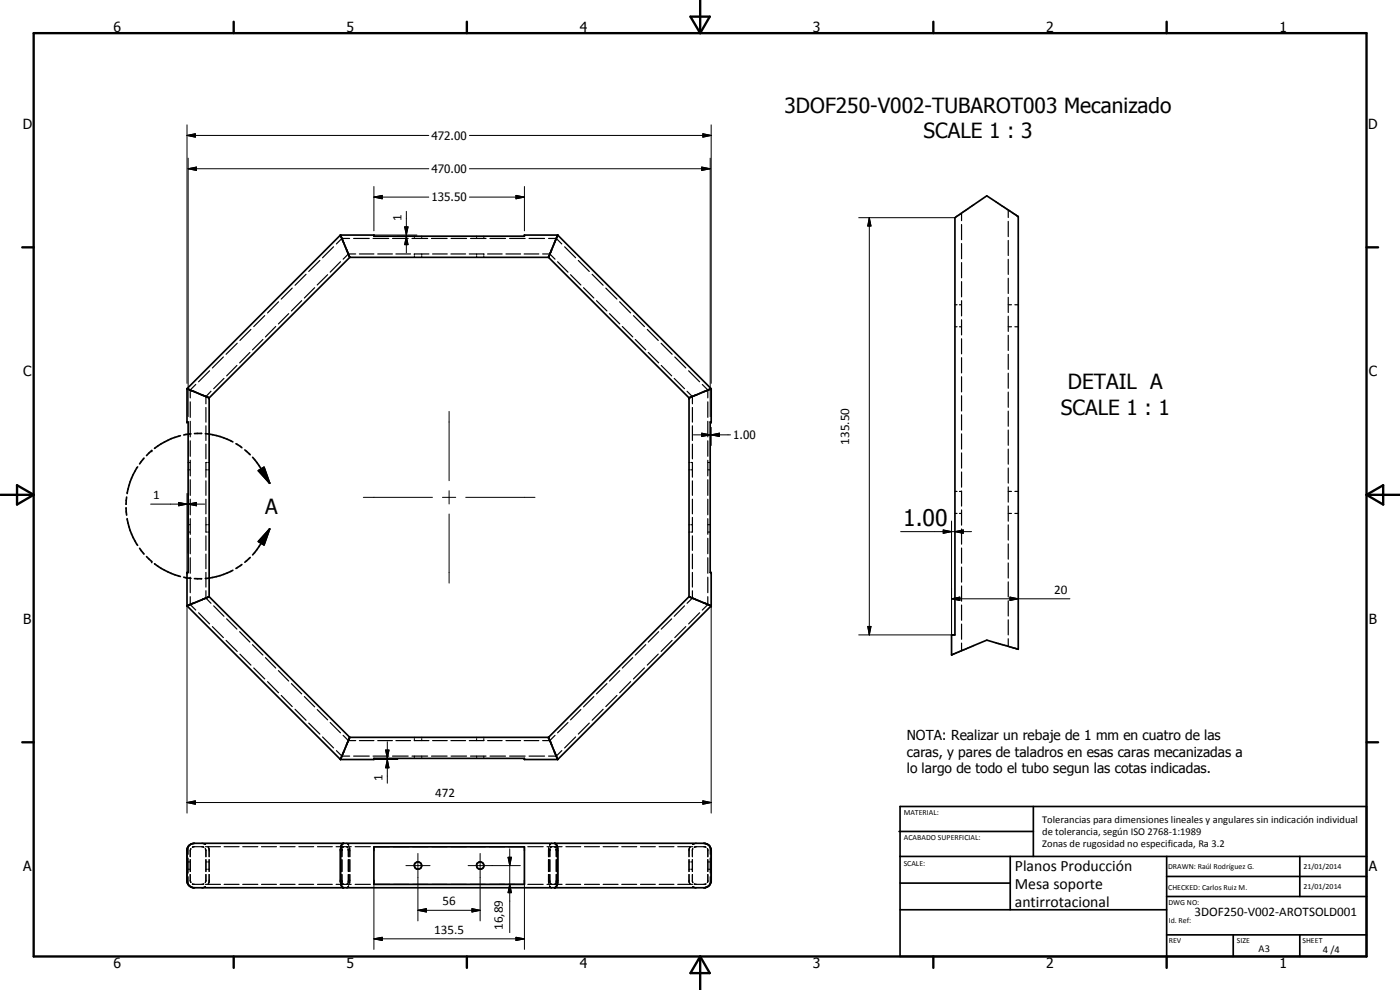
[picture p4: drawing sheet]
<svg xmlns="http://www.w3.org/2000/svg" width="420mm" height="297mm" viewBox="0 0 420 297" stroke-linecap="round" stroke-linejoin="round" font-family="sans-serif">
<g fill="none" stroke="#000" stroke-width=".51">
<path d="M102.2 70.5h10v.4h45.2v-.4h10M102.2 70.5l2.7 6.7M102.2 70.5l-46.1 46.1M104.9 77.2h.1M105 77.2h59.6M105 77.2l-42.2 42.2M164.6 77.2h.1M164.6 77.2l42.2 42.2M167.4 70.5l-2.8 6.7M167.4 70.5l46 46.1M286.6 65.3l9.6-6.5 9.4 6.2v129.8l-9.4-2.7-10.6 4.4v-6h1zM56.1 116.6v10h.4v45.2h-.4v10"/>
<path d="M56.1 116.6l6.7 2.8M62.8 119.4v59.7l-6.7 2.7M206.8 119.4v59.7l6.6 2.7M213.4 116.6v10h-.3v45.2h.3v10M213.4 116.6l-6.6 2.8M43.2 137.5l-1.3 1.7M45.5 135.2l-1.5 1.5M54.1 130.7a22.6 22.6 0 0 0-7.7 3.8M57.3 130.2l-2.2 .3M60.5 130l-2.1 .1M61.6 130.1a21.1 21.1 0 0 1 8.3 2.5M70.8 133.1l1.8 1.2"/>
<path d="M73.5 135l1.6 1.4M75.8 137.2l2 2.5 3.1 5.3M37.8 152.4l.2 2.2M38 149.1l-.2 2.2M38.2 155.6a19.5 19.5 0 0 0 3.1 8M41.3 140.1a19.5 19.5 0 0 0-3.1 8M77.5 141.2l1.7-1 1.7 4.8zM80.9 158.7l-1.7 4.8-1.7-1zM80.9 158.7l-3.1 5.3-2 2.5M41.9 164.5l1.3 1.7M44 167l1.5 1.5M46.4 169.2a22.6 22.6 0 0 0 7.7 3.8"/>
<path d="M55.1 173.2l2.2 .3M58.4 173.6l2.1 .1M62.8 179l42.2 42.2M69.9 171.1a21.1 21.1 0 0 1-8.3 2.5M72.6 169.4l-1.8 1.2M75.1 167.3l-1.6 1.4M206.8 179l-42.2 42.2M56.1 181.8l46.1 46.1M213.4 181.8l-46 46.1M102.2 227.9h10v-.4h45.2v.4h10M102.2 227.8v.1M104.9 221.2h59.7"/>
<path d="M104.9 221.2l-2.7 6.6M164.6 221.2l2.8 6.7M56.8 253.7l.8-.5 .7-.2h152.9a2.22 2.22 0 0 1 2.2 1.9v9.6a2.32 2.32 0 0 1-1.8 1.9h-153.6a2.22 2.22 0 0 1-1.9-2.2v-9l.1-.6zM103.1 253a1.71 1.71 0 0 0-.9 1.9v9.6l.2 1.2 .5 .7M112.2 254.1h45.2v11.2h-45.2zM166.4 253a2.12 2.12 0 0 1 1 2.2v9a2.48 2.48 0 0 1-.8 2.2M269.8 249.5h40.3M270.1 242h140v45h-140zM270.1 257h140M303.2 257v16M310.1 242v15M350.1 257v30"/>
<path d="M390.1 257v12M270.1 265h33.1M270.1 273h80M350.1 269h60M350.1 263h60M350.1 280.5h60M370.1 280.5v6.5M390.1 280.5v6.5"/>
<circle cx="125.4" cy="259.7" r="1.11"/>
<circle cx="144.1" cy="259.7" r="1.11"/>
</g>
<g fill="none" stroke="#000" stroke-width=".35">
<path d="M96 78.1l-3.3 3.3M100.1 74l-3.3 3.3M102.2 78.5l-3.1 3.2M104.9 71.5h-2.3l-1.6 1.7M106.1 71.5h4.7M106.8 76.2h-2.2l-1.6 1.6M107.9 76.2h4.3M112 71.5h4.7M113.4 76.2h4.4M117.8 71.5h4.7M118.8 76.2h4.4M123.6 71.5h4.7"/>
<path d="M124.3 76.2h4.4M124.4 70.9v.2M124.4 71.3v.2M124.4 76.2v.3M124.4 76.9v.3M126.6 70.9v.2M126.6 71.3v.2M126.6 76.2v.3M126.6 76.9v.3M129.5 71.5h4.7M129.8 76.2h4.4M135.3 76.2h4.4"/>
<path d="M135.4 71.5h4.6M140.8 76.2h4.4M141.2 71.5h4.7M143 70.9v.2M143 71.3v.2M143 76.2v.3M143 76.9v.3M145.2 70.9v.2M145.2 71.3v.2M145.2 76.2v.3M145.2 76.9v.3M146.3 76.2h4.4"/>
<path d="M147.1 71.5h4.6M151.8 76.2h4.4M152.9 71.5h4.7M157.3 76.2h4.4M158.8 71.5h4.6M162.8 76.2h2.2l1.6 1.6M164.6 71.5h2.4l1.6 1.7M167.3 78.5l3.2 3.2M169.4 74l3.4 3.3M173.6 78.1l3.3 3.3M288.6 63.9v2.3M288.6 67.4v4.5"/>
<path d="M288.6 73.1v4.5M288.6 78.8v4.6M302.6 63v2.3M302.6 66.4v4.6M302.6 72.1v4.6M302.6 77.8v4.5M75.3 98.8l-3.3 3.4M79.4 94.7l-3.3 3.3M82.8 98l-3.1 3.1M83.6 90.6l-3.3 3.3M86.6 94.1l-3 3.1M87.7 86.4l-3.3 3.3"/>
<path d="M90.5 90.2l-3.1 3.1M91.9 82.3l-3.4 3.3M94.4 86.3l-3.1 3.1M98.3 82.4l-3.1 3.1M171.2 82.4l3.1 3.1M175.1 86.3l3.1 3.1M177.7 82.3l3.3 3.3M179 90.2l3.1 3.1M181.8 86.4l3.4 3.3M182.9 94.1l3.1 3.1M186 90.6l3.3 3.3M186.8 98l3.1 3.1"/>
<path d="M190.1 94.7l3.3 3.3M194.3 98.8l3.3 3.4M286.6 91.4h.6M286.6 98h.6M287.9 91.4h.7M287.9 98h.7M288.6 84.5v4.6M288.6 90.2v4.6M288.6 95.9v4.6M302.6 83.5v4.6M302.6 89.2v4.6M302.6 94.9v4.5"/>
<path d="M302.6 91.4h1M302.6 98h1M304.6 91.4h1M304.6 98h1M58.7 115.4l-1.6 1.6v2.4M62.9 111.3l-3.3 3.3M63.3 117.4l-1.5 1.6v2.2M67 107.1l-3.3 3.3M67.2 113.5l-3.1 3.1M71.1 109.6l-3.1 3.2M71.2 103l-3.4 3.3M75 105.7l-3.1 3.2"/>
<path d="M78.9 101.9l-3.1 3.1M190.7 101.9l3.1 3.1M194.6 105.7l3.1 3.2M198.4 103l3.3 3.3M198.4 109.6l3.2 3.2M202.3 113.5l3.1 3.1M202.5 107.1l3.3 3.3M206.2 117.4l1.6 1.6v2.2M206.7 111.3l3.3 3.3M210.8 115.4l1.6 1.6v2.4M288.6 101.6v4.6M288.6 107.3v4.6"/>
<path d="M288.6 113v4.6M288.6 118.7v4.6M302.6 100.6v4.6M302.6 106.3v4.5M302.6 112v4.5M302.6 117.6v4.6M56.5 138.8h.2M56.9 138.8h.2M57.1 120.6v4.6M57.1 126.4v4.7M57.1 132.2v4.7M57.1 138.1v4.7"/>
<path d="M61.8 122.3v4.4M61.8 127.8v4.4M61.8 133.3v4.4M62.1 138.8h-.3v4.4M62.4 138.8h.4M206.8 138.8h.3M207.4 138.8h.4v4.4M207.8 122.3v4.4M207.8 127.8v4.4M207.8 133.3v4.4M212.4 120.6v4.6M212.4 126.4v4.7"/>
<path d="M212.4 132.2v4.7M212.4 138.1v4.7M212.4 138.8h.3M212.9 138.8h.2M288.6 124.5v4.5M288.6 130.2v4.5M288.6 135.9v4.6M302.6 123.4v4.5M302.6 129v4.6M302.6 134.7v4.6M56.5 157.4h.2M56.5 159.6h.2"/>
<path d="M56.5 141h.2M56.9 157.4h.2M56.9 159.6h.2M56.9 141h.2M57.1 143.9v4.7M57.1 149.8v4.7M57.1 155.6v4.7M61.8 157.4h.3M61.8 155.2v4.4h.3M61.8 141h.3M61.8 144.3v4.3M61.8 149.8v4.4"/>
<path d="M62.4 157.4h.4M62.4 159.6h.4M62.4 141h.4M206.8 157.4h.3M206.8 159.6h.3M206.8 141h.3M207.4 157.4h.4M207.4 141h.4M207.8 144.3v4.3M207.8 149.8v4.4M207.8 155.2v4.4h-.4M212.4 143.9v4.7"/>
<path d="M212.4 149.8v4.7M212.4 155.6v4.7M212.4 157.4h.3M212.4 159.6h.3M212.4 141h.3M212.9 157.4h.2M212.9 159.6h.2M212.9 141h.2M286.6 147.4h.6M286.6 154.1h.6M287.9 147.4h.7M287.9 154.1h.7"/>
<path d="M288.6 141.6v4.6M288.6 147.3v4.5M288.6 153v4.6M288.6 158.7v4.6M302.6 140.4v4.5M302.6 146.1v4.6M302.6 151.8v4.6M302.6 157.5v4.6M302.6 147.4h1M302.6 154.1h1M304.6 147.4h1M304.6 154.1h1"/>
<path d="M57.1 161.5v4.7M57.1 167.3v4.7M57.1 173.2v4.6M57.1 179v2.4l1.6 1.6M61.8 160.8v4.3M61.8 166.2v4.4M61.8 171.7v4.4M61.8 177.2v2.3l1.5 1.5M207.8 177.2v2.3l-1.6 1.5M207.8 160.8v4.3M207.8 166.2v4.4M207.8 171.7v4.4"/>
<path d="M212.4 179v2.4l-1.6 1.6M212.4 161.5v4.7M212.4 167.3v4.7M212.4 173.2v4.6M288.6 164.4v4.6M288.6 170.1v4.6M288.6 175.8v4.6M302.6 163.2v4.6M302.6 168.9v4.5M302.6 174.6v4.5M59.6 183.9l3.3 3.3M63.7 188l3.3 3.3"/>
<path d="M64.1 181.8l3.1 3.1M67.8 192.2l3.4 3.3M68 185.7l3.1 3.1M71.9 189.5l3.1 3.2M72 196.3l3.3 3.3M75.8 193.4l3.1 3.2M79.7 197.3l3.1 3.1M189.9 197.3l-3.1 3.1M193.8 193.4l-3.1 3.2M197.6 196.3l-3.3 3.3M197.7 189.5l-3.1 3.2M201.6 185.7l-3.2 3.1"/>
<path d="M201.7 192.2l-3.3 3.3M205.4 181.8l-3.1 3.1M205.8 188l-3.3 3.3M210 183.9l-3.3 3.3M288.6 181.5v4.6M288.6 187.2v4.6M288.6 193v2.2M302.6 180.3v4.5M302.6 186v4.5M302.6 191.6v2.3M76.1 200.4l3.3 3.3M80.3 204.5l3.3 3.4"/>
<path d="M83.6 201.2l3 3.1M84.4 208.7l3.3 3.3M87.4 205.1l3.1 3.1M88.5 212.8l3.4 3.3M91.3 209l3.1 3.1M92.7 217l3.3 3.3M95.2 212.9l3.1 3.1M99.1 216.8l3.1 3.1M170.5 216.8l-3.2 3.1M174.3 212.9l-3.1 3.1M176.9 217l-3.3 3.3M178.2 209l-3.1 3.1"/>
<path d="M181 212.8l-3.3 3.3M182.1 205.1l-3.1 3.1M185.2 208.7l-3.4 3.3M186 201.2l-3.1 3.1M189.3 204.5l-3.3 3.4M193.4 200.4l-3.3 3.3M96.8 221.1l3.3 3.3M101 225.2l1.6 1.7h2.3M103 220.6l1.6 1.6h2.2M106.1 226.9h4.7M107.9 222.2h4.3M112 226.9h4.7"/>
<path d="M113.4 222.2h4.4M117.8 226.9h4.7M118.8 222.2h4.4M123.6 226.9h4.7M124.3 222.2h4.4M124.4 221.2v.3M124.4 221.9v.3M124.4 226.9v.2M124.4 227.3v.2M126.6 221.2v.3M126.6 221.9v.3M126.6 226.9v.2"/>
<path d="M126.6 227.3v.2M129.5 226.9h4.7M129.8 222.2h4.4M135.3 222.2h4.4M135.4 226.9h4.6M140.8 222.2h4.4M141.2 226.9h4.7M143 221.2v.3M143 221.9v.3M143 226.9v.2M143 227.3v.2M145.2 221.2v.3"/>
<path d="M145.2 221.9v.3M145.2 226.9v.2M145.2 227.3v.2M146.3 222.2h4.4M147.1 226.9h4.6M151.8 222.2h4.4M152.9 226.9h4.7M157.3 222.2h4.4M158.8 226.9h4.6M166.6 220.6l-1.6 1.6h-2.2M168.6 225.2l-1.6 1.7h-2.4M172.8 221.1l-3.4 3.3"/>
<path d="M56.5 258.6h.2M56.5 254.1v2.2M56.5 257.5v4.5M56.9 258.6h.2M57.1 257.9v3.6M57.3 254.6l-.2 2.4M57.7 254.2l.4-.2h2.7l.4 .2M60.6 253l1.1 .4M61.6 254.6l.2 2.4M61.7 254h4.5M61.8 257.9v3.6M61.8 258.6h.3"/>
<path d="M62.4 258.6h.4M62.5 254.1l.3 .8v2.1M62.8 257.9v3.6M67.3 254h4.4M72.8 254h4.6M78.5 254h4.5M84.1 254h4.4M89.7 254h4.4M95.3 254h4.4M100.9 254h4.5M102.6 257.9v3.6M102.6 254.8v2.2"/>
<path d="M103 254l-.2 .3M104 253l.6 .6M104.1 254l.2 .3M104.5 254.8l.1 2.2M104.6 257.9v3.6M104.9 254.4l.1 2.6M105 257.9v3.6M106.6 254h4.6M112.3 254h4.6M118.1 254h4.6M123.9 254h4.5M129.6 254h4.6"/>
<path d="M135.3 254h4.7M141.1 254h4.6M146.9 254h4.6M152.6 254h4.7M158.4 254h4.6M164.2 254h4.5M164.6 257.9v3.6M164.7 254.4l-.1 2.6M165 257.9v3.6M165 254.8v2.2M165.4 254l-.2 .3M165.5 253l-.6 .6"/>
<path d="M166.5 254l.3 .3M166.9 254.8l.1 2.2M167 257.9v3.6M169.8 254h4.5M175.4 254h4.5M181 254h4.5M186.6 254h4.5M192.2 254h4.5M197.8 254h4.5M203.4 254h4.5M206.8 257.9v3.6M206.8 258.6h.3"/>
<path d="M207.1 254.1l-.3 .8v2.1M207.4 258.6h.4M207.8 257.9v3.6M207.9 254.6l-.1 2.4M208.4 254.2l.3-.2 3.2 .2M209 253l-1.1 .4M212.3 254.6l.1 2.4M212.4 257.9v3.6M212.4 258.6h.3M212.9 258.6h.2M213.1 254.1v2.2M213.1 257.5v4.5"/>
<path d="M56.5 260.8h.2M56.5 263.1v2.2M56.9 260.8h.2M57.1 262.4l.2 2.4M57.7 265.2h3.5M61.7 265.3h4.5M61.7 266.1l-1.1 .3M61.8 262.4l-.2 2.4M61.8 260.8h.3M62.4 260.8h.4M62.8 262.4v2.1l-.3 .8M67.3 265.3h4.4"/>
<path d="M72.8 265.3h4.6M78.5 265.3h4.5M84.1 265.3h4.4M89.7 265.3h4.4M95.3 265.3h4.4M100.9 265.3h4.5M102.6 262.4v2.2M102.8 265.1l.2 .2M104.3 265.1l-.2 .2M104.6 262.4l-.1 2.2M104.6 265.8l-.6 .6M105 262.4l-.1 2.6"/>
<path d="M106.6 265.3h4.6M112.3 265.3h4.6M118.1 265.3h4.6M123.9 265.3h4.5M129.6 265.3h4.6M135.3 265.3h4.7M141.1 265.3h4.6M146.9 265.3h4.6M152.6 265.3h4.7M158.4 265.3h4.6M164.2 265.3h4.5M164.6 262.4l.1 2.6"/>
<path d="M164.9 265.8l.6 .6M165 262.4v2.2M165.2 265.1l.2 .2M166.8 265.1l-.3 .2M167 262.4l-.1 2.2M169.8 265.3h4.5M175.4 265.3h4.5M181 265.3h4.5M186.6 265.3h4.5M192.2 265.3h4.5M197.8 265.3h4.5M203.4 265.3h4.5"/>
<path d="M206.8 262.4v2.1l.3 .8M206.8 260.8h.3M207.4 260.8h.4M207.8 262.4l.1 2.4M207.9 266.1l1.1 .3M208.4 265.2h3.5M212.4 262.4l-.1 2.4M212.4 260.8h.3M212.9 260.8h.2M213.1 263.1v2.2"/>
</g>
<g fill="#000">
<circle cx="62.8" cy="119.4" r=".25"/>
<circle cx="206.8" cy="119.4" r=".25"/>
<circle cx="213.4" cy="116.6" r=".25"/>
<circle cx="45.5" cy="135.2" r=".25"/>
<circle cx="56.1" cy="126.6" r=".25"/>
<circle cx="213.4" cy="126.6" r=".25"/>
<circle cx="45.5" cy="168.5" r=".25"/>
<circle cx="56.1" cy="171.8" r=".25"/>
<circle cx="213.4" cy="171.8" r=".25"/>
<circle cx="213.4" cy="181.8" r=".25"/>
<circle cx="164.6" cy="221.2" r=".25"/>
<circle cx="102.6" cy="254.8" r=".18"/>
<circle cx="104.5" cy="254.8" r=".18"/>
<circle cx="165" cy="254.8" r=".18"/>
<circle cx="166.9" cy="254.8" r=".18"/>
<circle cx="102.6" cy="264.6" r=".18"/>
<circle cx="104.5" cy="264.6" r=".18"/>
<circle cx="165" cy="264.6" r=".18"/>
<circle cx="166.9" cy="264.6" r=".18"/>
</g>
<g fill="none" stroke="#000" stroke-width=".71">
<path d="M10.1 9.9h400v277.1h-400zM70.1 6.5v3.4M140.1 6.5v3.4M207.2 5h5.8l-2.9 4.9zM210.1 0v9.9M280.1 6.5v3.4M350.1 6.5v3.4M6.7 74.2h3.4M410.1 74.2h3.5M.1 148.5h10M5.1 145.6l5 2.9-5 2.9zM410.1 148.5h10"/>
<path d="M410.1 148.5l5-2.9v5.8zM6.7 222.7h3.4M410.1 222.7h3.5M70.1 287v3.4M140.1 287v3.4M210.1 287v10M210.1 287l2.9 5h-5.8zM280.1 287v3.4M350.1 287v3.4"/>
</g>
<g fill="#000">
<path d="M56.1 40.6l2.5-.5v1zM56.5 50.6l2.5-.5v1zM112.2 59.1l2.5-.5v1zM154.8 58.6l2.6 .5-2.6 .5zM210.6 50.1l2.5 .5-2.5 .5zM210.9 40.1l2.5 .5-2.5 .5zM121.4 68.1h1.1l-.5 2.4zM122 70.9l.5 2.5h-1.1zM260.9 65.3l.5 2.5h-1zM210.6 130l2.5 .5-2.5 .5zM213.4 130.5l2.5-.5v1zM53.6 150.7l2.5 .6-2.5 .5z"/>
<path d="M56.5 151.3l2.5-.6v1.1zM77.5 141.2l1.7-1 1.7 4.8zM286.6 159.5l2.5-.5v1zM80.9 158.7l-1.7 4.8-1.7-1zM283.1 159l2.5 .5-2.5 .5zM285.6 179.7l2.5-.5v1zM260.4 188h1l-.5 2.5zM303.1 179.2l2.5 .5-2.5 .5zM115.7 225h1l-.5 2.5zM116.2 227.9l.5 2.5h-1zM56.1 240.8l2.5-.5v1zM152.5 257.2h1l-.5 2.5z"/>
<path d="M210.9 240.3l2.5 .5-2.5 .5zM125.4 273.1l2.6-.5v1zM141.6 272.6l2.5 .5-2.5 .5zM153 265.3l.5 2.5h-1zM112.2 281.7l2.5-.5v1zM154.8 281.2l2.6 .5-2.6 .5z"/>
</g>
<g fill="none" stroke="#000" stroke-width=".3">
<path d="M56.1 37.5v77.5M213.4 37.5v77.5M56.1 40.6l2.5-.5v1zM56.1 40.6h72.6M56.5 50.6l2.5-.5v1zM56.5 47.5v77.5M56.5 50.6h72.2M112.2 59.1l2.5-.5v1zM112.2 59.1h16.5M112.2 56v13.3M140.9 50.6h72.2M140.9 40.6h72.5"/>
<path d="M140.9 59.1h16.5M154.8 58.6l2.6 .5-2.6 .5zM157.4 56v13.3M210.6 50.1l2.5 .5-2.5 .5zM210.9 40.1l2.5 .5-2.5 .5zM213.1 47.5v77.5M112.2 70.5h12.9M119.2 70.9h5.9M121.4 68.1h1.1l-.5 2.4zM122 70.9l.5 2.5h-1.1zM122 63.4v12.5M257.7 65.3h28.9"/>
<path d="M260.9 65.3l.5 2.5h-1zM260.9 65.3v125.2M134.8 123.4v20.8M208.1 130.5h5M210.6 130l2.5 .5-2.5 .5zM213.4 130.5l2.5-.5v1zM213.4 130.5h5.8M213.4 128.2v5.4M45.2 151.3h16.3M53.6 150.7l2.5 .6-2.5 .5zM56.1 148.1v23.7M56.5 151.3l2.5-.6v1.1z"/>
<path d="M56.5 148.1v17.8M109 149.2h20.8M132.8 149.2h4M134.8 147.2v4M134.8 154.2v20.8M139.8 149.2h20.8M270.3 159.5h21.3M283.1 159l2.5 .5-2.5 .5zM285.6 156.3v34.2M286.6 159.5l2.5-.5v1zM285.6 179.7l2.5-.5v1zM285.6 179.7h35.5"/>
<path d="M303.1 179.2l2.5 .5-2.5 .5zM56.1 181.8v62.2M213.4 181.8v62.2M257.7 190.5h28.9M260.4 188h1l-.5 2.5zM112.2 227.9h7.2M115.7 225h1l-.5 2.5zM116.2 227.9l.5 2.5h-1zM116.2 222.5v12.5M56.1 240.8l2.5-.5v1zM56.1 240.8h157.3M121.8 259.7h7.3"/>
<path d="M125.4 256.1v20.2M140.5 259.7h15.7M144.1 256.1v20.2M152.5 257.2h1l-.5 2.5zM153 254.7v25.1M210.9 240.3l2.5 .5-2.5 .5zM112.2 264.2v20.7M125.4 273.1l2.6-.5v1zM125.4 273.1h18.7M141.6 272.6l2.5 .5-2.5 .5zM149.8 265.3h4.7M153 265.3l.5 2.5h-1z"/>
<path d="M157.4 264.2v20.7M112.2 281.7l2.5-.5v1zM112.2 281.7h45.2M154.8 281.2l2.6 .5-2.6 .5z"/>
</g>
<text font-size="6.9" x="271" y="157.9">1.00</text>
<g font-size="6.3">
<text x="235.4" y="33.9">3DOF250-V002-TUBAROT003 Mecanizado</text>
<text x="277.2" y="41.4">SCALE 1 : 3</text>
<text x="320.5" y="116.8">DETAIL A</text>
<text x="318.4" y="124.4">SCALE 1 : 1</text>
<text x="79.6" y="154.1">A</text>
</g>
<g font-size="4.7">
<text x="304.6" y="261.2">Planos Producción</text>
<text x="304.6" y="266.6">Mesa soporte</text>
<text x="304.6" y="272">antirrotacional</text>
</g>
<g font-size="4.2">
<text x="34" y="9.6">6</text>
<text x="104" y="9.6">5</text>
<text x="174" y="9.6">4</text>
<text x="244" y="9.6">3</text>
<text x="314" y="9.6">2</text>
<text x="384" y="9.6">1</text>
<text x="6.8" y="38.7">D</text>
<text x="410.6" y="38.7">D</text>
<text x="7" y="112.9">C</text>
<text x="410.8" y="112.9">C</text>
<text x="7" y="187.1">B</text>
<text x="410.8" y="187.1">B</text>
<text x="7" y="261.4">A</text>
<text x="410.8" y="261.4">A</text>
<text x="34" y="290.4">6</text>
<text x="104" y="290.4">5</text>
<text x="174" y="290.4">4</text>
<text x="244" y="290.4">3</text>
<text x="314" y="290.4">2</text>
<text x="384" y="290.4">1</text>
</g>
<g font-size="4.1">
<text x="272.1" y="222">NOTA: Realizar un rebaje de 1 mm en cuatro de las</text>
<text x="272.1" y="227">caras, y pares de taladros en esas caras mecanizadas a</text>
<text x="272.1" y="231.9">lo largo de todo el tubo segun las cotas indicadas.</text>
</g>
<g font-size="3.9">
<text x="120.5" y="66.2" transform="rotate(-90 120.5 66.2)">1</text>
<text x="254.9" y="133.4" transform="rotate(-90 254.9 133.4)">135.50</text>
<text x="46" y="149.7">1</text>
<text x="316.3" y="178.1">20</text>
<text x="114.8" y="234.2" transform="rotate(-90 114.8 234.2)">1</text>
<text x="130.6" y="239.3">472</text>
<text x="132.8" y="271.6">56</text>
<text x="358.5" y="275">3DOF250-V002-AROTSOLD001</text>
<text x="130.3" y="280.2">135.5</text>
<text x="150.9" y="279.1" transform="rotate(-90 150.9 279.1)">16,89</text>
</g>
<g font-size="3.5">
<text x="129.5" y="42">472.00</text>
<text x="129.5" y="51.9">470.00</text>
<text x="129.5" y="60.4">135.50</text>
<text x="220" y="131.8">1.00</text>
</g>
<g font-size="3.1">
<text x="312.7" y="246.8">Tolerancias para dimensiones lineales y angulares sin indicación individual</text>
<text x="312.7" y="250.4">de tolerancia, según ISO 2768-1:1989</text>
<text x="312.7" y="254">Zonas de rugosidad no especificada, Ra 3.2</text>
<text x="377.7" y="285.6">A3</text>
<text x="397" y="285.9">4 /4</text>
</g>
<g font-size="2.4">
<text x="271.2" y="244.4">MATERIAL:</text>
<text x="271.3" y="252">ACABADO SUPERFICIAL:</text>
<text x="271.2" y="259.7">SCALE:</text>
<text x="350.6" y="260.8">DRAWN: Raúl Rodríguez G.</text>
<text x="391.2" y="260.6">21/01/2014</text>
<text x="350.6" y="267">CHECKED: Carlos Ruiz M.</text>
<text x="391.2" y="266.7">21/01/2014</text>
<text x="350.6" y="271.4">DWG NO:</text>
<text x="350.8" y="276.9">Id. Ref:</text>
<text x="350.8" y="282.8">REV</text>
<text x="371.2" y="282.9">SIZE</text>
<text x="390.9" y="282.9">SHEET</text>
</g>
</svg>
